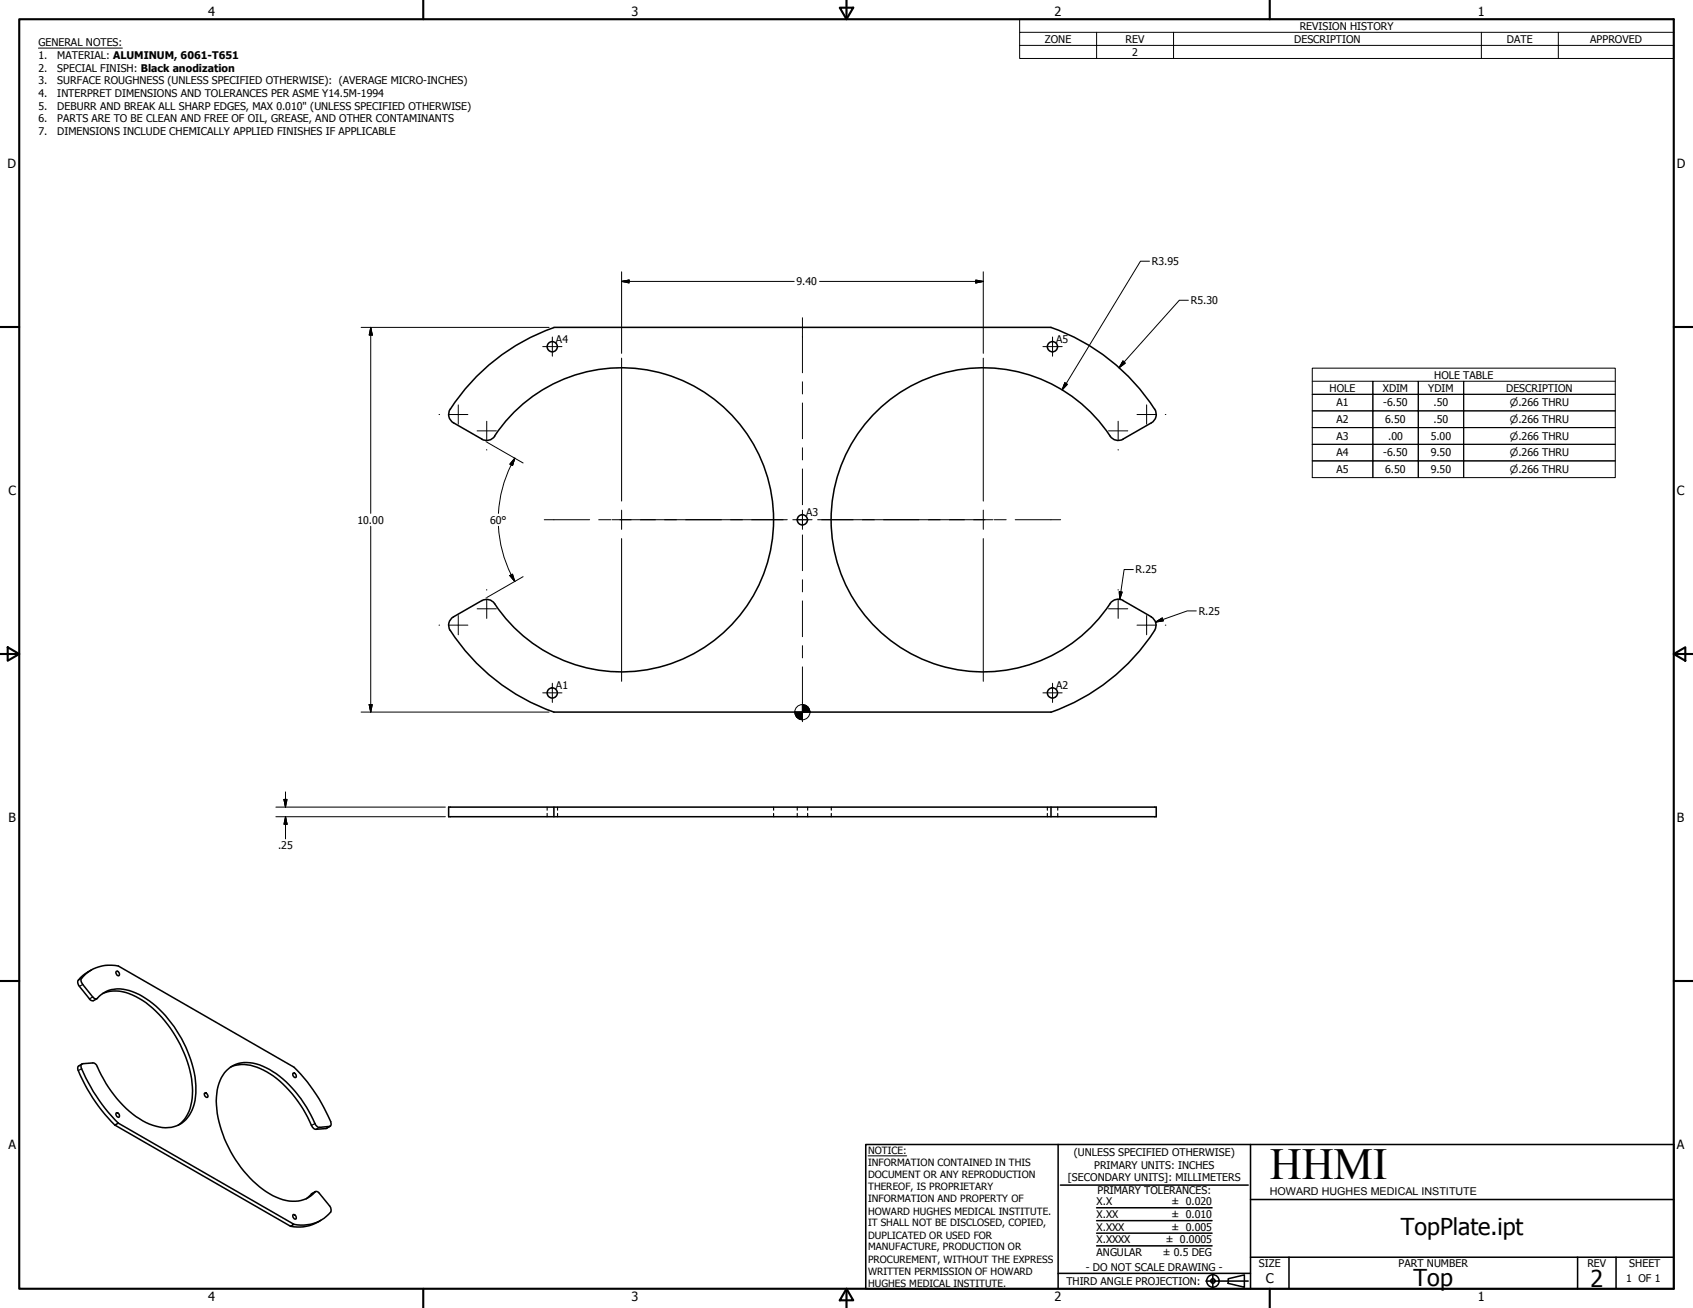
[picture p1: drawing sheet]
<svg xmlns="http://www.w3.org/2000/svg" width="559mm" height="432mm" viewBox="0 0 559 432" stroke-linecap="round" stroke-linejoin="round" font-family="sans-serif">
<!-- layer: Visible (ANSI) -->
<g fill="none" stroke="#000" stroke-width=".51">
<path d="M149.7 139.6l9.4 5.4M149.7 139.6a3.2 3.2 0 0 1-1.1-4.5 67.7 67.7 0 0 1 34.2-27h164.1a66.3 66.3 0 0 1 34.6 27.9 3.2 3.2 0 0 1-1.5 3.6M380 139.6l-9.3 5.4a3.2 3.2 0 0 1-4.3-1 50.2 50.2 0 0 0-75.1-9.9 50.2 50.2 0 0 0 .6 75.8 50.2 50.2 0 0 0 75-11.2 3.2 3.2 0 0 1 3.8-.5M163.2 144a50.2 50.2 0 0 1 75.2-9.9 50.2 50.2 0 0 1-.6 75.7 50.2 50.2 0 0 1-75-11.1 3.2 3.2 0 0 0-3.7-.5l-9.4 5.4a3.2 3.2 0 0 0-1.1 4.5 67.7 67.7 0 0 0 34.2 27M163.3 144a3.2 3.2 0 0 1-4.3 1M370.6 198.2l9.4 5.4M380 203.7a3.1 3.1 0 0 1 1.1 4.4 67 67 0 0 1-34.3 27M182.8 235.1h164.1M182.8 269.6v-3.2h-34.7v3.2h233.5v-3.2h-34.7v3.2M182.8 266.4h164.1M26.2 325.6l3.3 4.2M30.2 320.2l-2.9 1.9-1.5 1.5"/>
<path d="M30.6 329.1l-3.3-4.1-.6-1.6a11.5 11.5 0 0 1 12.4-4.5l57.9 33.4a56.7 56.7 0 0 1 12.2 18M32.1 329.6a10.4 10.4 0 0 1 12.8-1.7 36.4 36.4 0 0 1 17.6 20.7 25 25 0 0 1 .9 17.8 9.5 9.5 0 0 1-13 5.1 32.9 32.9 0 0 1-16.9-16.5l-1.4-2.8M33.8 328a13 13 0 0 1 12.2 1.6 39.4 39.4 0 0 1 17.6 30.5 13 13 0 0 1-4.7 11.3M38.4 320.7a.86 .86 0 0 1 .9 .4 .86 .86 0 0 1-.2 1 1.13 1.13 0 0 1-.7-1.4zM25.8 353.4a54.9 54.9 0 0 0 12.1 18M26.9 352.8a58.5 58.5 0 0 0 12.2 18M30.6 350.9l-3.3 .3M76.1 352.3a13 13 0 0 1 11.9 1.5 37.8 37.8 0 0 1 14.8 17.7M96.8 354.2a.93 .93 0 0 1 .9 .5 .93 .93 0 0 1-.2 1 .97 .97 0 0 1-.7-1.5zM37.9 371.4l58 33.4M38.4 367.4a.85 .85 0 0 1 .9 .4 .85 .85 0 0 1-.2 1.1 1.13 1.13 0 0 1-.7-1.5zM39.1 370.8l57.9 33.4-1.1 .6"/>
<path d="M39.1 370.8l-1.2 .6M67.4 361a.73 .73 0 0 1 .9-.1 .73 .73 0 0 1 .3 .8v.2a.62 .62 0 0 1-.7 .3 .62 .62 0 0 1-.4-.7zM103.9 370.9a37.2 37.2 0 0 0-16.1-18.4 11.2 11.2 0 0 0-12.4 .3 14.2 14.2 0 0 0-4 11.9 39.1 39.1 0 0 0 18.6 30 11.8 11.8 0 0 0 12.6 .1l1.3-1.3M107.6 372.6l-3.3 .2M108.8 371.9l-3.4 .3M102.8 394.1l-1.7 1.6M105.4 394l3.4 4.1M96.7 401a.89 .89 0 0 1 .9 .4 .89 .89 0 0 1-.1 1.1 1.11 1.11 0 0 1-.8-1.5zM105.9 402.8a13.4 13.4 0 0 1-10 2M109.2 400.1a12.3 12.3 0 0 1-12.2 4.1"/>
<circle cx="182.3" cy="114.5" r="1.68"/>
<circle cx="347.4" cy="114.5" r="1.68"/>
<circle cx="264.8" cy="171.6" r="1.68"/>
<circle cx="182.3" cy="228.8" r="1.68"/>
<circle cx="347.4" cy="228.8" r="1.68"/>
</g>
<!-- layer: Hidden (ANSI) -->
<g fill="none" stroke="#000" stroke-width=".38">
<path d="M180.6 266.4v1.1M180.6 268.5v1.1M184 266.4v1.1M184 268.5v1.1M255.3 266.4v1.1M255.3 268.5v1.1M263.1 266.4v1.1M263.1 268.5v1.1M266.6 266.4v1.1M266.6 268.5v1.1M274.4 266.4v1.1M274.4 268.5v1.1"/>
<path d="M345.7 266.4v1.1M345.7 268.5v1.1M349.1 266.4v1.1M349.1 268.5v1.1"/>
</g>
<!-- layer: Visible Narrow (ANSI) -->
<path d="M26.9 323l-1.1 .6M27.3 325l-1.1 .6M30.6 329.1l-1.1 .7M26.9 352.8l-1.1 .6M103.9 370.9l-1.1 .6M105.4 372.2l-1.1 .6M108.8 371.9l-1.2 .7M103.9 393.5l-1.1 .6" fill="none" stroke="#000" stroke-width=".38"/>
<g fill="none" stroke="#000" stroke-width=".51">
<path d="M25.8 323.6l-.1 .8 .5 1.2M30.6 329.1l.7 .6 .8-.1M32 329.7l-1.3 .7-.7-.2-.5-.4M27.1 351.2l-1.3 .8v1.4M27.3 351.2l-.6 .6 .2 1M30.6 350.9l1 .4 .5 .9M102.8 371.5l.8 1.1 .7 .2M103.9 370.9l.8 1 .7 .3M109 371.8l-1.4 .8M109.2 370.3l.1 .9-.1 .5-.4 .2M103.9 393.5l.6-.2 .9 .7M104.1 393.4l-1.3 .7"/>
<path d="M108.8 398.1l.5 1.3-.1 .7"/>
</g>
<!-- layer: Border (ANSI) -->
<g fill="none" stroke="#000" stroke-width=".7">
<path d="M6.3 6.3h546.1v419.1h-546.1zM139.7 0v6.3M277.2 2.5h4.4l-2.2 3.8zM279.4 0v6.3M419.1 0v6.3M0 107.9h6.3M552.4 107.9h6.4M0 215.9h6.3M2.5 213.7l3.8 2.2-3.8 2.2zM552.4 215.9l3.9-2.2v4.4zM552.4 215.9h6.4M0 323.8h6.3"/>
<path d="M552.4 323.8h6.4M139.7 425.4v6.4M279.4 425.4l2.2 3.9h-4.4zM279.4 425.4v6.4M419.1 425.4v6.4"/>
</g>
<!-- layer: Title (ANSI) -->
<g fill="none" stroke="#000" stroke-width=".51">
<path d="M285.8 377.8h266.6v47.6h-266.6zM349.2 377.8v47.6M412.7 377.8v47.6M350 391.2h62M361.9 398.7h38.1M412.7 396h139.7M361.9 411.3h38.1M361.9 407.1h38.1M361.9 403h38.1M412.7 415h139.7M425.4 415v10.4M520.7 415v10.4"/>
<path d="M533.4 415v10.4M349.2 420.4h63.5M398 422.9h14M400.3 420.6v4.6M405.4 422.1l5.3-1.2v4l-5.3-1.2z"/>
<circle cx="400.3" cy="422.9" r="2.06"/>
<circle cx="400.3" cy="422.9" r=".73"/>
</g>
<path d="M286.5 381.6h12.8" fill="none" stroke="#000" stroke-width=".33"/>
<!-- layer: Symbol (ANSI) -->
<g fill="none" stroke="#000" stroke-width=".33">
<path d="M12.7 15.9h27.7M336.5 10.7v-4.4h215.9v4.4M336.5 15h215.9M361.9 10.7v8.6M387.3 10.7v8.6M488.9 10.7v8.6M514.3 10.7v8.6M552.4 10.7h-215.9v4.3M552.4 10.7v8.6h-215.9v-4.3M433.1 125.9h20v4.3h-20h20v5.4h-20h20v5.6h-20h20v5.5h-20h20v5.4h-20h20v5.6v-5.6h15v5.6v-5.6h15v5.6v-5.6h50h-50v-5.4h50h-50v-5.5h50h-50v-5.6h50h-50v-5.4h50h-50v-4.3h50M433.1 121.5h100v36.2h-100zM453.1 125.9h15v4.3h-15z"/>
<path d="M453.1 130.2h15v5.4h-15zM453.1 135.6h15v5.6h-15zM468.1 125.9h15v4.3h-15zM468.1 130.2h15v5.4h-15zM468.1 135.6h15v5.6h-15zM453.1 141.2h15v5.5h-15zM453.1 146.7h15v5.4h-15zM468.1 141.2h15v5.5h-15zM468.1 146.7h15v5.4h-15z"/>
</g>
<!-- layer: Centerline (ANSI) -->
<g fill="none" stroke="#000" stroke-width=".33">
<path d="M264.9 104.9v18.2M264.9 126v4M264.9 133v11.8M264.9 147.8v4M264.9 154.8v11.8M179.6 171.6h15M197.6 171.6h4M204.6 171.6h11.7M219.3 171.6h4M226.3 171.6h11.8M241.1 171.6h4M248.1 171.6h11.7"/>
<path d="M262.9 171.6h3.9M264.9 169.6v4M264.9 176.6v11.8M269.9 171.6h11.7M284.6 171.6h4M291.6 171.6h11.7M306.4 171.6h3.9M313.4 171.6h11.7M328.1 171.6h4M335.1 171.6h15M264.9 191.4v4M264.9 198.4v11.8"/>
<path d="M264.9 213.2v4M264.9 220.2v18.1"/>
</g>
<!-- layer: Center Mark (ANSI) -->
<g fill="none" stroke="#000" stroke-width=".33">
<path d="M179.1 114.4h6.4M182.3 111.3v6.3M205.2 118.2v47.2M324.5 118.2v47.2M344.2 114.4h6.4M347.4 111.3v6.3M144.9 136.8h.2M148.1 136.8h6.3M151.3 133.7v6.3M160.7 139.1v6.3M369.1 139.1v6.3M378.5 133.7v3.1h-3.2"/>
<path d="M381.6 136.8h-3.1v3.2M384.6 136.8h.2M157.5 142.2h6.3M160.7 148.4v.2M365.9 142.2h6.3M369.1 148.4v.2M205.2 168.4v3.2h-3.2M205.2 177.8v47.1M208.3 171.6h-3.1v3.2M211.3 171.6h47.2M261.7 171.6h6.3M264.9 168.4v6.4"/>
<path d="M271.2 171.6h47.2M321.4 171.6h6.3M324.5 168.4v6.4M324.5 177.8v47.1M160.7 194.6v.2M160.7 197.8v6.4M369.1 194.6v.2M369.1 197.8v6.4M144.9 206.4h.2M148.1 206.4h6.3M151.3 203.2v6.3M157.5 201h6.3"/>
<path d="M365.9 201h6.3M378.5 203.2v3.2h-3.2M381.6 206.4h-3.1v3.1M384.6 206.4h.2M179.1 228.7h6.4M182.3 225.6v6.3M344.2 228.7h6.4M347.4 225.6v6.3"/>
</g>
<!-- layer: Dimension (ANSI) -->
<g fill="none" stroke="#000" stroke-width=".33">
<path d="M205.2 92.9l2.4-.4v.9zM205.2 92.9h56.9M205.2 89.7v26.9M270.5 92.9h54M322.1 92.5l2.4 .4-2.4 .5zM324.5 89.7v26.9M379.4 86.2h-3l-25.8 42.5M392.2 99.1h-2.9l-19.9 22.3M119.2 108.1h62M122.4 108.1l.5 2.5h-1zM122.4 108.1v61.4M370.6 119.2l.8 .7-2 1.5z"/>
<path d="M351.5 126.4l.8 .5-1.7 1.8zM160.4 145.8l.1 .1M160.7 146l12 6.8M169.9 151.3l-.7 2.4-.9-.5zM169.9 151.3a40.6 40.6 0 0 0-5.4 18.2M122.4 173.7v61.4M164.5 173.7a40.6 40.6 0 0 0 5.4 18.3M160.5 197.4h-.1M168.3 190l.9-.5 .7 2.5zM172.7 190.4l-12 6.8M369.4 195.3l1 .2-.8 2.4zM374.1 188h-3.1l-1.4 9.9"/>
<path d="M381.4 205.4l2.2-1.4 .4 1zM394.8 201.7h-2.9l-10.5 3.7M119.2 235.1h62M121.9 232.6h1l-.5 2.5zM91.1 266.4h55.9M91.1 269.6h55.9M93.7 263.9h1l-.5 2.5zM94.2 269.6l.5 2.5h-1zM94.2 261.4v5M94.2 269.6v7.3"/>
<circle cx="264.8" cy="235.1" r="2.51"/>
</g>
<g fill="#000" stroke="#000" stroke-width=".33">
<path d="M205.2 92.9l2.4-.4zM205.2 92.9l2.4-.4v.9zM322.1 93.4l2.4-.5zM322.1 92.5l2.4 .4-2.4 .5zM122.4 108.1l.5 2.5zM122.4 108.1l.5 2.5h-1zM370.6 119.2l-1.2 2.2zM370.6 119.2l.8 .7-2 1.5zM351.5 126.4l-.9 2.3zM351.5 126.4l.8 .5-1.7 1.8zM169.9 151.3l-.7 2.4zM169.9 151.3l-.7 2.4-.9-.5z"/>
<path d="M168.3 190l1.6 2zM168.3 190l.9-.5 .7 2.5zM369.4 195.3l.2 2.6zM369.4 195.3l1 .2-.8 2.4zM381.4 205.4l2.2-1.4zM381.4 205.4l2.2-1.4 .4 1zM121.9 232.6l.5 2.5zM121.9 232.6h1l-.5 2.5zM262.4 235.1l.7 1.8-.5-.8zM262.4 235.1l1.5 2.3-.8-.5zM262.4 235.1l2.5 2.5-1-.2zM264.9 235.1h2.4z"/>
<path d="M264.9 232.6l2.4 2.5h-2.4zM264.9 232.6v5zM262.4 235.1h2.5v2.5zM262.4 235.1h2.5zM266.6 233.4l.5 .7 .2 1zM265.8 232.8l.8 .6 .7 1.7zM264.9 232.6l.9 .2 1.5 2.3zM93.7 263.9l.5 2.5zM93.7 263.9h1l-.5 2.5zM94.2 269.6l.5 2.5zM94.2 269.6l.5 2.5h-1z"/>
</g>
<text font-size="14.7" x="419.1" y="389.2">HHMI</text>
<g font-size="7.7">
<text x="462.3" y="407.7">TopPlate.ipt</text>
<text x="466.6" y="424.7">Top</text>
<text x="525" y="424.8">2</text>
</g>
<text font-size="4.4" x="417.8" y="423.5">C</text>
<g font-size="4.2">
<text x="68.7" y="5.3">4</text>
<text x="208.4" y="5.3">3</text>
<text x="348.1" y="5.3">2</text>
<text x="487.8" y="5.3">1</text>
<text x="2.5" y="55.5">D</text>
<text x="553.5" y="55.5">D</text>
<text x="2.8" y="163.4">C</text>
<text x="553.5" y="163.4">C</text>
<text x="2.9" y="271.4">B</text>
<text x="553.5" y="271.4">B</text>
<text x="2.8" y="379.3">A</text>
<text x="553.5" y="379.3">A</text>
<text x="68.7" y="429.5">4</text>
<text x="208.4" y="429.6">3</text>
<text x="348.1" y="429.6">2</text>
<text x="487.8" y="429.5">1</text>
</g>
<text font-size="3.6" x="419.1" y="394.3">HOWARD HUGHES MEDICAL INSTITUTE</text>
<g font-size="3.5">
<text x="429" y="9.8">REVISION HISTORY</text>
<text x="12.7" y="15.3">GENERAL NOTES:</text>
<text x="344.9" y="14.1">ZONE</text>
<text x="371.5" y="14.1">REV</text>
<text x="427.2" y="14.1">DESCRIPTION</text>
<text x="497.4" y="14.1">DATE</text>
<text x="524.9" y="14.1">APPROVED</text>
<text x="12.7" y="19.5">1.</text>
<text x="12.7" y="23.7">2.</text>
<text x="18.9" y="19.5">MATERIAL: ALUMINUM, 6061-T651</text>
<text x="18.9" y="23.7">SPECIAL FINISH: Black anodization</text>
<text x="373.7" y="18.5">2</text>
<text x="12.7" y="27.8">3.</text>
<text x="18.9" y="27.8">SURFACE ROUGHNESS (UNLESS SPECIFIED OTHERWISE): (AVERAGE MICRO-INCHES)</text>
<text x="12.7" y="32">4.</text>
<text x="18.9" y="32">INTERPRET DIMENSIONS AND TOLERANCES PER ASME Y14.5M-1994</text>
<text x="12.7" y="36.2">5.</text>
<text x="12.7" y="40.4">6.</text>
<text x="18.9" y="36.2">DEBURR AND BREAK ALL SHARP EDGES, MAX 0.010&quot; (UNLESS SPECIFIED OTHERWISE)</text>
<text x="18.9" y="40.4">PARTS ARE TO BE CLEAN AND FREE OF OIL, GREASE, AND OTHER CONTAMINANTS</text>
<text x="12.7" y="44.6">7.</text>
<text x="18.9" y="44.6">DIMENSIONS INCLUDE CHEMICALLY APPLIED FINISHES IF APPLICABLE</text>
<text x="380.2" y="87.5">R3.95</text>
<text x="262.9" y="94.2">9.40</text>
<text x="393.1" y="100.4">R5.30</text>
<text x="183.5" y="113.3">A4</text>
<text x="348.6" y="113.2">A5</text>
<text x="473.4" y="125">HOLE TABLE</text>
<text x="438.8" y="129.3">HOLE</text>
<text x="456.4" y="129.3">XDIM</text>
<text x="471.4" y="129.3">YDIM</text>
<text x="497.1" y="129.3">DESCRIPTION</text>
<text x="441.1" y="134.2">A1</text>
<text x="456.6" y="134.2">-6.50</text>
<text x="473.2" y="134.2">.50</text>
<text x="441.1" y="139.7">A2</text>
<text x="457.2" y="139.7">6.50</text>
<text x="473.2" y="139.7">.50</text>
<text x="441.1" y="145.2">A3</text>
<text x="458.2" y="145.2">.00</text>
<text x="472.2" y="145.2">5.00</text>
<text x="441.1" y="150.7">A4</text>
<text x="456.6" y="150.7">-6.50</text>
<text x="472.2" y="150.7">9.50</text>
<text x="441.1" y="156.1">A5</text>
<text x="457.2" y="156.2">6.50</text>
<text x="472.2" y="156.2">9.50</text>
<text x="118" y="172.8">10.00</text>
<text x="161.7" y="172.8">60°</text>
<text x="266.1" y="170.4">A3</text>
<text x="374.8" y="189.3">R.25</text>
<text x="395.7" y="202.9">R.25</text>
<text x="183.5" y="227.6">A1</text>
<text x="348.6" y="227.6">A2</text>
<text x="91.8" y="280.4">.25</text>
<text x="354.5" y="381.6">(UNLESS SPECIFIED OTHERWISE)</text>
<text x="352.5" y="390">[SECONDARY UNITS]: MILLIMETERS</text>
<text x="361.1" y="385.8">PRIMARY UNITS: INCHES</text>
<text x="362.3" y="394.1">PRIMARY TOLERANCES:</text>
<text x="361.9" y="397.9">X.X</text>
<text x="386.7" y="398">± 0.020</text>
<text x="361.9" y="402.1">X.XX</text>
<text x="361.9" y="406.3">X.XXX</text>
<text x="386.7" y="402.1">± 0.010</text>
<text x="386.7" y="406.3">± 0.005</text>
<text x="361.9" y="410.5">X.XXXX</text>
<text x="384.7" y="410.5">± 0.0005</text>
<text x="358.4" y="419.7">- DO NOT SCALE DRAWING -</text>
<text x="361.9" y="414.6">ANGULAR</text>
<text x="383.8" y="414.7">± 0.5 DEG</text>
<text x="415.5" y="418.4">SIZE</text>
<text x="461.6" y="418.3">PART NUMBER</text>
<text x="523.9" y="418.3">REV</text>
<text x="537.8" y="418.4">SHEET</text>
<text x="352" y="424.2">THIRD ANGLE PROJECTION:</text>
<text x="536.7" y="423.2">1 OF 1</text>
</g>
<g font-size="3.3">
<text x="498.3" y="134.1">⌀.266 THRU</text>
<text x="498.3" y="139.6">⌀.266 THRU</text>
<text x="498.3" y="145.2">⌀.266 THRU</text>
<text x="498.3" y="150.6">⌀.266 THRU</text>
<text x="498.3" y="156.1">⌀.266 THRU</text>
<text x="286.5" y="381.1">NOTICE:</text>
<text x="286.5" y="385">INFORMATION CONTAINED IN THIS</text>
<text x="286.5" y="389">DOCUMENT OR ANY REPRODUCTION</text>
<text x="286.5" y="392.9">THEREOF, IS PROPRIETARY</text>
<text x="286.5" y="396.9">INFORMATION AND PROPERTY OF</text>
<text x="286.5" y="400.9">HOWARD HUGHES MEDICAL INSTITUTE.</text>
<text x="286.5" y="404.9">IT SHALL NOT BE DISCLOSED, COPIED,</text>
<text x="286.5" y="408.9">DUPLICATED OR USED FOR</text>
<text x="286.5" y="412.8">MANUFACTURE, PRODUCTION OR</text>
<text x="286.5" y="416.8">PROCUREMENT, WITHOUT THE EXPRESS</text>
<text x="286.5" y="420.8">WRITTEN PERMISSION OF HOWARD</text>
<text x="286.5" y="424.8">HUGHES MEDICAL INSTITUTE.</text>
</g>
</svg>
